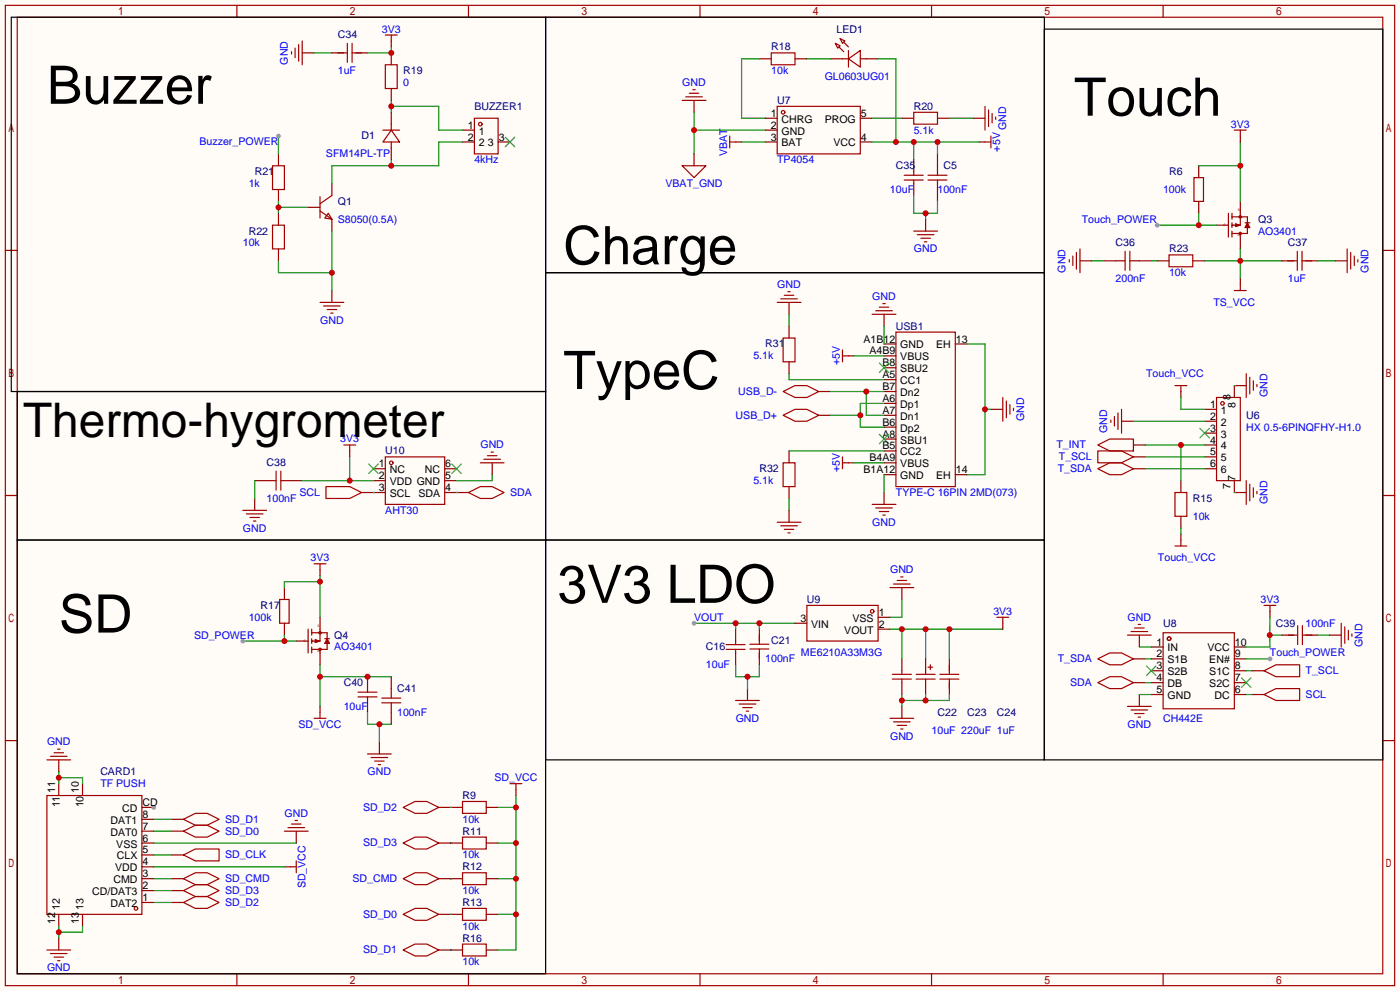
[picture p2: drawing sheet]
<svg xmlns="http://www.w3.org/2000/svg" width="299mm" height="212mm" viewBox="0 0 299 212" stroke-linecap="round" stroke-linejoin="round" font-family="sans-serif">
<path d="M0 0h299.5v211.8h-299.5z" fill="#fffcf7"/>
<g fill="none" stroke="#a10000" stroke-width=".25">
<path d="M1.1 1.1h297.2v209.6h-297.2zM3.7 3.7h292.1v204.5h-292.1zM50.7 1.1v2.6M100.2 1.1v2.6M149.7 1.1v2.6M199.3 1.1v2.6M248.8 1.1v2.6M1.1 53.5h2.6M295.8 53.5h2.5M234.8 96.4h5.1l2.5 1.3-2.5 1.2h-5.1zM1.1 105.9h2.6M69.7 104h5.1l2.5 1.3-2.5 1.3h-5.1z"/>
<path d="M100.2 105.3l2.5-1.3h2.6l2.5 1.3-2.5 1.3h-2.6zM234.8 100.2l2.6-1.3h2.5l2.5 1.3-2.5 1.3h-2.5zM295.8 105.9h2.5M1.1 158.3h2.6M234.8 140.8l2.6-1.2h2.5l2.5 1.2-2.5 1.3h-2.5zM234.8 145.9l2.6-1.2h2.5l2.5 1.2-2.5 1.3h-2.5zM270.4 148.5l2.5-1.3h5.1v2.5h-5.1zM270.4 143.4l2.5-1.3h5.1v2.6h-5.1zM295.8 158.3h2.5M10 170.1h20.4v25.4h-20.4zM50.7 208.2v2.5M100.2 208.2v2.5"/>
<path d="M149.7 208.2v2.5M199.3 208.2v2.5M248.8 208.2v2.5"/>
<circle cx="29.1" cy="194.2" r=".38"/>
</g>
<g fill="none" stroke="#870000" stroke-width=".25">
<path d="M242.4 97.7h2.6M77.3 105.3h2.6M97.7 105.3h2.5M242.4 100.2h2.6M242.4 140.8h2.6M242.4 145.9h2.6M267.8 148.5h2.6M267.8 143.4h2.6M30.4 177.7h2.5M30.4 175.1h2.5M30.4 172.6h2.5M30.4 192.9h2.5"/>
<path d="M30.4 190.4h2.5M30.4 187.8h2.5M30.4 185.3h2.5M30.4 182.8h2.5M30.4 180.2h2.5"/>
</g>
<circle cx="32.9" cy="172.6" r=".51" fill="#999"/>
<g fill="none" stroke="#870000" stroke-width=".25">
<path d="M162.4 12.6h2.6M170.1 12.6h2.5M59.6 32.9v2.5M256.4 35.4v2.6M59.6 40.5v2.6M59.6 45.6v2.5M59.6 53.2v2.6M247.5 55.8h2.6M255.1 55.8h2.6M256.4 43.1v2.5M239.9 90h2.5M252.6 102.7v2.6"/>
<path d="M252.6 110.4v2.5M60.8 125.6v2.5M60.8 133.2v2.6M12.6 167.5v2.6M17.7 167.5v2.6M36.7 177.7h2.5M36.7 175.1h2.5M93.9 172.6h5M104 172.6h2.6M12.6 195.5v2.5M17.7 195.5v2.5M36.7 192.9h2.5"/>
<path d="M36.7 190.4h2.5M36.7 187.8h2.5M36.7 182.8h2.5M93.9 180.2h5M93.9 187.8h5M93.9 195.5h5M104 180.2h2.6M104 187.8h2.6M104 195.5h2.6M93.9 203.1h5M104 203.1h2.6"/>
</g>
<g fill="none" stroke="#a10000" stroke-width=".25">
<path d="M165 11.3h5.1v2.5h-5.1zM58.3 35.4h2.5v5.1h-2.5zM255.4 38h2v5.1h-2zM58.3 48.1h2.5v5.1h-2.5zM250.1 54.5h5v2.5h-5zM237.6 89.8v.5M238.4 89v2.1M239.1 88.3v3.5M239.9 87.5v5.1M251.3 105.3h2.6v5.1h-2.6zM59.8 128.1h2v5.1h-2zM39.2 177.7l2.6-1.3h2.5l2.6 1.3-2.6 1.2h-2.5z"/>
<path d="M39.2 175.1l2.6-1.2h2.5l2.6 1.2-2.6 1.3h-2.5zM86.2 172.6l2.6-1.3h2.5l2.6 1.3-2.6 1.3h-2.5zM98.9 171.3h5.1v2.6h-5.1zM98.9 178.9h5.1v2.6h-5.1zM39.2 192.9l2.6-1.3h2.5l2.6 1.3-2.6 1.3h-2.5zM39.2 190.4l2.6-1.3h2.5l2.6 1.3-2.6 1.2h-2.5zM39.2 187.8l2.6-1.2h2.5l2.6 1.2-2.6 1.3h-2.5zM39.2 182.8l2.6-1.3h5.1v2.5h-5.1zM86.2 180.2l2.6-1.3h2.5l2.6 1.3-2.6 1.3h-2.5zM86.2 187.8l2.6-1.2h2.5l2.6 1.2-2.6 1.3h-2.5zM86.2 195.5l2.6-1.3h2.5l2.6 1.3-2.6 1.2h-2.5zM98.9 186.6h5.1v2.5h-5.1z"/>
<path d="M98.9 194.2h5.1v2.5h-5.1zM86.2 203.1l2.6-1.3h2.5l2.6 1.3-2.6 1.2h-2.5zM98.9 201.8h5.1v2.5h-5.1z"/>
</g>
<path d="M59.6 29.1v3.8M32.9 177.7h3.8M32.9 175.1h3.8M32.9 192.9h3.8M32.9 190.4h3.8M32.9 187.8h3.8M32.9 182.8h3.8" fill="none" stroke="#008700" stroke-width=".25"/>
<circle cx="59.6" cy="29.1" r=".51" fill="#999"/>
<path d="M59.6 43.1v2.5M59.6 44.3h6.3" fill="none" stroke="#008700" stroke-width=".25"/>
<circle cx="59.6" cy="44.3" r=".63" fill="#c00"/>
<path d="M64.6 11.3h2.6M71 39.2v2.6M65.9 44.3h2.6M71 46.9v2.5M71 62.1v2.5" fill="none" stroke="#870000" stroke-width=".25"/>
<path d="M62.4 11v.6M63.1 10.3v2M63.9 9.5v3.6M64.6 8.8v5M68.5 45.1l2.5 1.8M68.5 42v4.6M70.2 45.6l.8 1.3-1.5-.3zM71 41.8l-2.5 1.8M68.5 64.6h5M69.2 65.4h3.6M70 66.2h2M70.7 66.9h.5" fill="none" stroke="#a10000" stroke-width=".25"/>
<path d="M59.6 55.8v2.5h11.4M71 49.4v12.7" fill="none" stroke="#008700" stroke-width=".25"/>
<circle cx="71" cy="58.3" r=".63" fill="#c00"/>
<path d="M83.7 24v2.5M83.7 31.6v2.6" fill="none" stroke="#870000" stroke-width=".25"/>
<path d="M81.9 27.8h3.6M83.7 27.8l1.8 2.6h-3.6zM83.7 26.5v1.3M83.7 30.4v1.2" fill="none" stroke="#a10000" stroke-width=".25"/>
<path d="M83.7 34.2v1.2M98.9 30.4h-5v5h-22.9v3.8" fill="none" stroke="#008700" stroke-width=".25"/>
<circle cx="83.7" cy="35.4" r=".63" fill="#c00"/>
<g fill="none" stroke="#a10000" stroke-width=".25">
<path d="M262.8 45.6v5.1M263.5 46.4h3.3v3.5h-3.3M263.5 45.6v1.3M263.5 47.6v1M263.5 49.4v1.3M263.5 48.1h1.5M264.3 47.9l1 .2M264.3 47.9v.5M264.3 47.9l.7 .2M264.8 48.1l-.5 .3M265 48.1l-.7 .3M265.3 45.6v2.5"/>
<path d="M265.3 49.9v.8M265.3 48.1l-1 .3M266.3 47.6h1M266.8 47.6l.5 1h-1zM266.8 48.1l-.2 .5M266.8 48.1l.3 .5M266.8 48.1l-.2 .3M266.8 48.1l.3 .3M65.9 134.5v5.1M66.7 135.3h3.3v3.5h-3.3M66.7 134.5v1.3M66.7 136.5v1"/>
<path d="M66.7 138.3v1.3M66.7 137h1.5M67.4 136.8l1.1 .2M67.4 136.8v.5M67.4 136.8l.8 .2M67.9 137l-.5 .3M68.2 137l-.8 .3M68.5 134.5v2.5M68.5 138.8v.8M68.5 137l-1.1 .3M69.5 136.5h1M70 136.5l.5 1h-1z"/>
<path d="M70 137l-.3 .5M70 137l.2 .5M70 137l-.3 .3M70 137l.2 .3"/>
<circle cx="265.3" cy="49.9" r=".25"/>
<circle cx="265.3" cy="46.4" r=".25"/>
<circle cx="68.5" cy="135.3" r=".25"/>
<circle cx="68.5" cy="138.8" r=".25"/>
</g>
<path d="M260.2 48.1h2.6M265.3 43.1v2.5M265.3 50.7v2.5M63.4 137h2.5M68.5 132v2.5M68.5 139.6v2.5" fill="none" stroke="#870000" stroke-width=".25"/>
<path d="M257.7 55.8h16.5M265.3 53.2v6.4" fill="none" stroke="#008700" stroke-width=".25"/>
<circle cx="265.3" cy="55.8" r=".63" fill="#c00"/>
<path d="M148.5 133.2h21.6M157.4 133.2v1.3M162.4 133.2v1.3" fill="none" stroke="#008700" stroke-width=".25"/>
<g fill="#c00">
<circle cx="162.4" cy="133.2" r=".63"/>
<circle cx="157.4" cy="133.2" r=".63"/>
</g>
<circle cx="148.5" cy="133.2" r=".51" fill="#999"/>
<g fill="none" stroke="#a10000" stroke-width=".25">
<path d="M101.5 25.3h5.1v7.6h-5.1z"/>
<circle cx="102.7" cy="26.5" r=".38"/>
</g>
<path d="M98.9 27.8h2.6M98.9 30.4h2.6M106.6 30.4h2.5" fill="none" stroke="#870000" stroke-width=".25"/>
<path d="M108.1 29.3l2 2.1M110.1 29.3l-2 2.1" fill="none" stroke="#3c3" stroke-width=".25"/>
<path d="M256.4 35.4h8.9M265.3 30.4v12.7" fill="none" stroke="#008700" stroke-width=".25"/>
<circle cx="265.3" cy="35.4" r=".63" fill="#c00"/>
<path d="M83.7 21.5v2.5M83.7 22.7h10.2v5.1h5" fill="none" stroke="#008700" stroke-width=".25"/>
<circle cx="83.7" cy="22.7" r=".63" fill="#c00"/>
<g fill="none" stroke="#a10000" stroke-width=".25">
<path d="M82.4 7.5h2.6M83.7 7.5v1.3M264 27.8h2.6M265.3 27.8v1.3M264 62.1h2.6M265.3 60.8v1.3M73.5 95.1h2.6M74.8 95.1v1.3M251.3 82.4h2.6M252.6 82.4v1.3M260.2 85h5.1v17.7h-5.1zM251.3 116.7h2.6"/>
<path d="M252.6 115.4v1.3M67.2 120.5h2.5M68.5 120.5v1.3M270.4 129.4h2.5M271.7 129.4v1.3"/>
<circle cx="261.5" cy="86.2" r=".38"/>
</g>
<g fill="none" stroke="#870000" stroke-width=".25">
<path d="M83.7 8.8v1.2M265.3 29.1v1.3M265.3 59.6v1.2M74.8 96.4v1.3M252.6 83.7v1.3M257.7 87.5h2.5M257.7 90h2.5M257.7 92.6h2.5M257.7 95.1h2.5M257.7 97.7h2.5M264 82.4v2.6M252.6 114.2v1.2"/>
<path d="M257.7 100.2h2.5M264 102.7v2.6M68.5 121.8v1.3M271.7 130.7v1.3"/>
</g>
<path d="M256.7 91.6l2 2M258.7 91.6l-2 2" fill="none" stroke="#3c3" stroke-width=".25"/>
<path d="M242.4 90h15.3M245 95.1h12.7M252.6 85v2.5h5.1M252.6 95.1v7.6" fill="none" stroke="#008700" stroke-width=".25"/>
<circle cx="252.6" cy="95.1" r=".63" fill="#c00"/>
<g fill="none" stroke="#870000" stroke-width=".25">
<path d="M189.1 73.5h2.5M189.1 76.1h2.5M189.1 78.6h2.5M204.3 73.5h2.6M175.1 88.8h2.6M175.1 83.7h2.6M189.1 88.8h2.5M189.1 83.7h2.5M189.1 81.2h2.5M189.1 86.2h2.5M189.1 91.3h2.5M189.1 93.9h2.5"/>
<path d="M189.1 96.4h2.5M189.1 98.9h2.5M242.4 95.1h2.6M189.1 101.5h2.5M204.3 101.5h2.6"/>
</g>
<path d="M191.6 71h12.7v33h-12.7zM167.5 88.8l2.6-1.3h2.5l2.5 1.3-2.5 1.2h-2.5zM167.5 83.7l2.6-1.3h2.5l2.5 1.3-2.5 1.3h-2.5zM234.8 95.1l2.6-1.2h5v2.5h-5z" fill="none" stroke="#a10000" stroke-width=".25"/>
<path d="M188.1 77.6l2 2M190.1 77.6l-2 2M188.1 92.8l2 2.1M190.1 92.8l-2 2.1" fill="none" stroke="#3c3" stroke-width=".25"/>
<path d="M177.7 83.7h11.4M185.3 83.7v5.1h3.8" fill="none" stroke="#008700" stroke-width=".25"/>
<circle cx="185.3" cy="83.7" r=".63" fill="#c00"/>
<path d="M177.7 88.8h6.3M189.1 86.2h-5.1v5.1h5.1" fill="none" stroke="#008700" stroke-width=".25"/>
<circle cx="184" cy="88.8" r=".63" fill="#c00"/>
<g fill="none" stroke="#a10000" stroke-width=".25">
<path d="M210.7 22.7v5.1M211.5 23.5v3.6M212.2 24.3v2M213 25v.5M195.5 49.4h5M196.2 50.2h3.6M197 50.9h2M197.7 51.7h.5M228.7 55.5v.5M229.5 54.7v2.1M230.3 54v3.5M231 53.2v5.1"/>
<path d="M288.2 53.2v5.1M288.9 54v3.5M289.7 54.7v2.1M290.4 55.5v.5M166.2 64.6h5.1M167 63.9h3.6M167.5 72.3h2.6v5h-2.6zM167.8 63.1h2M168.5 62.4h.5M186.6 67.2h5M187.3 66.4h3.6M188.1 65.7h2"/>
<path d="M188.8 64.9h.6M266.6 79.9v5.1M102.7 98.9h5.1M103.5 98.2h3.6M104.3 97.4h2M105 96.6h.5M167.5 98.9h2.6v5.1h-2.6zM214.5 85v5M215.3 85.7v3.6M216 86.5v2M216.8 87.2v.6M267.3 80.6v3.6"/>
<path d="M268.1 81.4v2M268.9 82.2v.5M51.9 109.1h5.1M52.7 109.9h3.6M53.5 110.6h2M54.2 111.4h.5M166.2 111.6h5.1M167 112.4h3.6M167.8 113.2h2M168.5 113.9h.5M186.6 107.8h5M187.3 108.6h3.6"/>
<path d="M188.1 109.3h2M188.8 110.1h.6M266.6 102.7v5.1M267.3 103.5v3.6M268.1 104.3v2M268.9 105v.5"/>
</g>
<g fill="none" stroke="#870000" stroke-width=".25">
<path d="M208.2 25.3h2.5M198 46.9v2.5M231 55.8h2.6M285.6 55.8h2.6M168.8 64.6v2.6M168.8 69.7v2.6M168.8 77.3v2.6M189.1 67.2v2.5M105.3 98.9v2.6M168.8 96.4v2.5M212 87.5h2.5M264 82.4h2.6"/>
<path d="M54.5 106.6v2.5M168.8 104v2.6M168.8 109.1v2.5M189.1 105.3v2.5M264 105.3h2.6"/>
</g>
<path d="M168.8 67.2v2.5M168.8 79.9v1.3h20.3M168.8 96.4h20.3M168.8 106.6v2.5M51.9 137h11.5M60.8 135.8v1.2" fill="none" stroke="#008700" stroke-width=".25"/>
<circle cx="60.8" cy="137" r=".63" fill="#c00"/>
<circle cx="51.9" cy="137" r=".51" fill="#999"/>
<path d="M68.5 151v1.3M110.4 168.8v1.3M60.8 185.3h1.3" fill="none" stroke="#870000" stroke-width=".25"/>
<path d="M67.2 153.5h2.5M68.5 152.3v1.2M109.1 167.5h2.5M110.4 167.5v1.3M62.1 185.3h1.3M63.4 184v2.6" fill="none" stroke="#a10000" stroke-width=".25"/>
<path d="M68.5 123.1v8.9M68.5 124.3h-7.7v1.3M32.9 185.3h27.9" fill="none" stroke="#008700" stroke-width=".25"/>
<circle cx="68.5" cy="124.3" r=".63" fill="#c00"/>
<path d="M81.2 158.6v2.6M12.6 162.4v2.6M63.4 177.7v2.5M12.6 200.5v2.6" fill="none" stroke="#870000" stroke-width=".25"/>
<g fill="none" stroke="#a10000" stroke-width=".25">
<path d="M10 162.4h5.1M10.8 161.7h3.6M11.6 160.9h2M12.3 160.1h.5M60.8 177.7h5.1M61.6 176.9h3.6M62.4 176.1h2M63.1 175.4h.5M78.6 161.2h5.1M79.4 161.9h3.5M80.1 162.7h2.1M80.9 163.4h.5"/>
<path d="M10 203.1h5.1M10.8 203.8h3.6M11.6 204.6h2M12.3 205.4h.5"/>
</g>
<path d="M96.4 172.6h.1M106.6 172.6h3.8M110.4 170.1v33h-3.8M32.9 180.2h30.5M96.4 180.2h.1M96.4 195.5h.1M96.4 187.8h.1M106.6 180.2h3.8M106.6 195.5h3.8M106.6 187.8h3.8M96.4 203.1h.1" fill="none" stroke="#008700" stroke-width=".25"/>
<g fill="#c00">
<circle cx="110.4" cy="195.5" r=".63"/>
<circle cx="110.4" cy="187.8" r=".63"/>
<circle cx="110.4" cy="180.2" r=".63"/>
<circle cx="110.4" cy="172.6" r=".63"/>
</g>
<g fill="none" stroke="#a10000" stroke-width=".25">
<path d="M72.3 11.3h2M74.3 9.3v4M75.3 9.3v4M75.3 11.3h2M82.4 13.8h2.6v5.1h-2.6zM275.5 55.8h2M277.5 53.7v4.1M278.5 53.7v4.1M278.5 55.8h2M201 145.2h4.1M201 144.1h4.1M203.1 142.1v2"/>
<path d="M203.1 145.2v2"/>
</g>
<path d="M71 11.3h2.5M76.1 11.3h2.5M83.7 11.3v2.5M83.7 18.9v2.6M274.2 55.8h2.5M279.3 55.8h2.5M203.1 140.8v2.6M203.1 145.9v2.6" fill="none" stroke="#870000" stroke-width=".25"/>
<path d="M67.2 11.3h3.8M247.5 48.1h12.7M256.4 45.6v2.5" fill="none" stroke="#008700" stroke-width=".25"/>
<circle cx="256.4" cy="48.1" r=".63" fill="#c00"/>
<circle cx="247.5" cy="48.1" r=".51" fill="#999"/>
<path d="M12.6 166.2h5.1v1.3M12.6 165v2.5" fill="none" stroke="#008700" stroke-width=".25"/>
<circle cx="12.6" cy="166.2" r=".63" fill="#c00"/>
<path d="M12.6 198v2.5M17.7 198v1.3h-5.1" fill="none" stroke="#008700" stroke-width=".25"/>
<circle cx="12.6" cy="199.3" r=".63" fill="#c00"/>
<g fill="none" stroke="#a10000" stroke-width=".25">
<path d="M241.2 135.8h5.1M241.9 135h3.6M242.7 134.2h2M243.5 133.5h.5M248.8 135.3h15.2v16.2h-15.2zM286.9 133.2v5.1M287.7 134v3.5M288.4 134.7v2.1M289.2 135.5v.5M241.2 151h5.1M241.9 151.8h3.6M242.7 152.5h2"/>
<path d="M243.5 153.3h.5"/>
<circle cx="250.1" cy="136.5" r=".38"/>
</g>
<g fill="none" stroke="#870000" stroke-width=".25">
<path d="M243.7 135.8v2.5M246.3 138.3h2.5M264 138.3h2.6M284.4 135.8h2.5M243.7 148.5v2.5M246.3 140.8h2.5M246.3 143.4h2.5M246.3 145.9h2.5M246.3 148.5h2.5M264 140.8h2.6M264 143.4h2.6M264 145.9h2.6"/>
<path d="M264 148.5h2.6"/>
</g>
<path d="M245.2 142.4l2.1 2M247.3 142.4l-2.1 2M265.6 144.9l2 2M267.6 144.9l-2 2" fill="none" stroke="#3c3" stroke-width=".25"/>
<path d="M3.7 115.4h113v92.8h-113z" fill="none" stroke="#000" stroke-width=".25"/>
<path d="M245 97.7h12.7M245 100.2h12.7M243.7 138.3h2.6M271.6 135.8l.1 2.5h-5.1M271.6 135.8h2.6M271.7 132l-.1 3.8M243.7 148.5h2.6M245 145.9h1.3M245 140.8h1.3M266.6 148.5h1.2M266.6 143.4h1.2" fill="none" stroke="#008700" stroke-width=".25"/>
<circle cx="271.6" cy="135.8" r=".63" fill="#c00"/>
<path d="M266.6 140.8h5.1" fill="none" stroke="#008700" stroke-width=".25"/>
<circle cx="271.7" cy="140.8" r=".51" fill="#999"/>
<path d="M223.4 6.2h72.4v156.2h-72.4z" fill="none" stroke="#000" stroke-width=".25"/>
<path d="M206.9 73.5h3.8v28h-3.8M210.7 87.5h1.3" fill="none" stroke="#008700" stroke-width=".25"/>
<circle cx="210.7" cy="87.5" r=".63" fill="#c00"/>
<path d="M148.5 24v8.9M148.5 27.8h15.2M158.6 30.4h5.1M182.8 76.1h6.3M189.1 69.7v3.8M182.8 98.9h6.3M189.1 101.5v3.8" fill="none" stroke="#008700" stroke-width=".25"/>
<g fill="none" stroke="#870000" stroke-width=".25">
<path d="M148.5 21.5v2.5M157.4 30.4h1.2M163.7 30.4h2.5M163.7 25.3h2.5M163.7 27.8h2.5M184 30.4h2.6M184 25.3h2.6M200.5 32.9v2.5M209.4 30.4h1.3M200.5 40.5v2.6M181.5 76.1h1.3M181.5 98.9h1.3"/>
<path d="M54.5 102.7h2.5M62.1 102.7h2.5M162.4 134.5v2.5M162.4 139.5v2.6M274.2 135.8h2.6M279.3 135.8h2.5M83.7 144.7v2.5M83.7 152.3v2.5"/>
</g>
<g fill="none" stroke="#a10000" stroke-width=".25">
<path d="M147.4 19.9h2.1M148.2 19.2h.5M145.9 21.5h5.1M146.7 20.7h3.5M156.1 30.4h1.3M156.1 29.1v2.5M166.2 22.7h17.8v10.2h-17.8zM198.5 37.5h4.1M198.5 38.5h4.1M200.5 35.4v2.1M200.5 38.5v2M210.7 30.4h1.3"/>
<path d="M212 29.1v2.5M180.2 74.8v2.5M180.2 76.1h1.3M180.2 97.7v2.5M180.2 98.9h1.3M57 102.7h2.1M59.1 100.7v4.1M60.1 102.7h2M60.1 100.7v4.1M160.4 137.7h4.1M160.4 138.7h4.1M162.4 135.7v2"/>
<path d="M162.4 138.7v2.1M275.5 135.8h2.1M277.6 133.7v4.1M278.6 133.7v4.1M278.6 135.8h2M81.7 149.2h4M81.7 150.2h4M83.7 147.2v2M83.7 150.2v2.1"/>
<circle cx="167.5" cy="24" r=".38"/>
</g>
<circle cx="148.5" cy="27.8" r=".63" fill="#c00"/>
<path d="M177.7 12.6h2.5M185.3 12.6h2.5M148.5 32.9v2.5" fill="none" stroke="#870000" stroke-width=".25"/>
<path d="M178.7 9.3l1 .5-.5 .5zM179.5 10l1 1M179.7 8.3l1 .5-.5 .5zM180.2 12.6h1.3M180.5 9l1 1M181.5 12.6l2.5-1.8v3.6zM181.5 10.8v3.6M184 12.6h1.3M145.9 35.4h5.1l-2.5 2.6z" fill="none" stroke="#a10000" stroke-width=".25"/>
<path d="M162.4 12.6h-3.8v12.7h5.1M187.8 12.6h3.8v17.8M186.6 30.4h22.8M195.5 30.4v3.8M200.5 30.4v2.5" fill="none" stroke="#008700" stroke-width=".25"/>
<g fill="#c00">
<circle cx="191.6" cy="30.4" r=".63"/>
<circle cx="195.5" cy="30.4" r=".63"/>
<circle cx="200.5" cy="30.4" r=".63"/>
</g>
<g fill="none" stroke="#a10000" stroke-width=".25">
<path d="M193.4 38.5h4.1M193.4 37.5h4.1M195.5 24h5v2.5h-5zM195.5 36.7v.8M195.5 38.5v.7M155.3 138.8h4.1M155.3 137.8h4.1M157.4 137v.8M157.4 138.8v.8M76.6 149h4M76.6 148h4M78.6 147.2v.8"/>
<path d="M78.6 149v.7M190.9 145.2h4M190.9 144.1h4M192.9 143.4v.7M192.9 145.2v.7"/>
</g>
<path d="M192.9 25.3h2.6M195.5 34.2v2.5M195.5 39.2v2.6M200.5 25.3h2.6M157.4 134.5v2.5M157.4 139.6v2.5M78.6 144.7v2.5M78.6 149.7v2.6M192.9 140.8v2.6M192.9 145.9v2.6" fill="none" stroke="#870000" stroke-width=".25"/>
<path d="M186.6 25.3h6.3M203.1 25.3h5.1M195.5 41.8v3.8h5v-2.5M198 45.6v1.3" fill="none" stroke="#008700" stroke-width=".25"/>
<circle cx="198" cy="45.6" r=".63" fill="#c00"/>
<path d="M172.6 12.6h5.1M233.6 55.8h2.5M246.3 55.8h1.2M281.8 55.8h3.8M264 82.4h.1M252.6 112.9v1.3M264 105.3h.1M68.5 144.7h15.2M68.5 142.1v8.9" fill="none" stroke="#008700" stroke-width=".25"/>
<path d="M238.6 55.8h2.1M240.7 53.7v4.1M241.7 55.8h2M241.7 53.7v4.1" fill="none" stroke="#a10000" stroke-width=".25"/>
<path d="M236.1 55.8h2.5M243.7 55.8h2.6" fill="none" stroke="#870000" stroke-width=".25"/>
<g fill="#c00">
<circle cx="68.5" cy="144.7" r=".63"/>
<circle cx="78.6" cy="144.7" r=".63"/>
</g>
<path d="M78.6 152.3v2.5h5.1M81.2 154.8v3.8" fill="none" stroke="#008700" stroke-width=".25"/>
<circle cx="81.2" cy="154.8" r=".63" fill="#c00"/>
<path d="M170.1 133.2h2.5M187.8 132h2.6M187.8 134.5h2.6M192.9 125.6v2.5M159.9 147.2v2.5M192.9 151v2.5" fill="none" stroke="#870000" stroke-width=".25"/>
<g fill="none" stroke="#a10000" stroke-width=".25">
<path d="M172.6 129.4h15.2v7.6h-15.2zM190.4 125.6h5.1M191.1 124.8h3.6M191.9 124.1h2M192.7 123.3h.5M157.4 149.7h5M158.1 150.5h3.6M158.9 151.3h2M159.6 152h.5M190.4 153.5h5.1M191.1 154.3h3.6M191.9 155.1h2"/>
<path d="M192.7 155.8h.5"/>
<circle cx="186.6" cy="130.7" r=".38"/>
</g>
<path d="M192.9 128.1v3.9h-2.5M159.9 144.7v2.5M162.4 142.1v2.6h-5v-2.6" fill="none" stroke="#008700" stroke-width=".25"/>
<circle cx="159.9" cy="144.7" r=".63" fill="#c00"/>
<path d="M190.4 134.5h24.1M192.9 134.5v6.3M198 134.5v6.3M203.1 134.5v6.3" fill="none" stroke="#008700" stroke-width=".25"/>
<g fill="#c00">
<circle cx="203.1" cy="134.5" r=".63"/>
<circle cx="198" cy="134.5" r=".63"/>
<circle cx="192.9" cy="134.5" r=".63"/>
</g>
<path d="M196 144.1h4M196 145.2h4M198 143.4v.7M198 145.2v.7M198.5 142.6h1M199 142.1v1" fill="none" stroke="#a10000" stroke-width=".25"/>
<path d="M198 140.8v2.6M198 145.9v2.6" fill="none" stroke="#870000" stroke-width=".25"/>
<path d="M192.9 148.5v2.5M198 148.5v1.2M203.1 148.5v1.2h-10.2" fill="none" stroke="#008700" stroke-width=".25"/>
<g fill="#c00">
<circle cx="198" cy="149.7" r=".63"/>
<circle cx="192.9" cy="149.7" r=".63"/>
</g>
<path d="M214.5 133.2v1.3" fill="none" stroke="#870000" stroke-width=".25"/>
<path d="M213.2 132h2.6M214.5 132v1.2" fill="none" stroke="#a10000" stroke-width=".25"/>
<path d="M83.7 10v1.3h-5.1M281.8 135.8h2.6" fill="none" stroke="#008700" stroke-width=".25"/>
<circle cx="83.7" cy="11.3" r=".63" fill="#c00"/>
<path d="M79.9 100.2h2.5M79.9 102.7h2.5M79.9 105.3h2.5M95.1 100.2h2.6M95.1 102.7h2.6M95.1 105.3h2.6" fill="none" stroke="#870000" stroke-width=".25"/>
<path d="M78.9 99.2l2 2M80.9 99.2l-2 2M96.6 99.2l2.1 2M98.7 99.2l-2.1 2" fill="none" stroke="#3c3" stroke-width=".25"/>
<g fill="none" stroke="#a10000" stroke-width=".25">
<path d="M82.4 97.7h12.7v10.1h-12.7z"/>
<circle cx="83.7" cy="98.9" r=".38"/>
</g>
<path d="M74.8 97.7v5M64.6 102.7h15.3M105.3 101.5v1.2h-7.6" fill="none" stroke="#008700" stroke-width=".25"/>
<circle cx="74.8" cy="102.7" r=".63" fill="#c00"/>
<path d="M54.5 102.7v3.9M79.9 105.3h.1M97.7 105.3h.1" fill="none" stroke="#008700" stroke-width=".25"/>
<path d="M2.4 3.7h114.3v80h-114.3zM116.7 3.7h106.7v54.6h-106.7zM116.7 58.3h106.7v57.1h-106.7zM3.7 83.7h113v31.7h-113zM116.7 115.4h106.7v47h-106.7z" fill="none" stroke="#000" stroke-width=".25"/>
<g font-size="11.3">
<text x="10" y="22.2">Buzzer</text>
<text x="229.7" y="24.7">Touch</text>
<text x="120.5" y="56.5">Charge</text>
<text x="120.5" y="83.1">TypeC</text>
<text x="119.3" y="128.9">3V3 LDO</text>
<text x="12.6" y="135.2">SD</text>
</g>
<text font-size="10.2" x="5" y="93.3">Thermo-hygrometer</text>
<g font-size="2.3" fill="#000080">
<text x="72.3" y="8.2">C34</text>
<text x="165" y="10.8">R18</text>
<text x="178.9" y="6.9">LED1</text>
<text x="86.2" y="15.8">R19</text>
<text x="101.5" y="23.5">BUZZER1</text>
<text x="166.2" y="22.2">U7</text>
<text x="195.5" y="23.5">R20</text>
<text x="77.3" y="29.8">D1</text>
<text x="54.5" y="37.4">R21</text>
<text x="191.6" y="36.2">C35</text>
<text x="201.8" y="36.2">C5</text>
<text x="250.1" y="37.4">R6</text>
<text x="72.3" y="43.8">Q1</text>
<text x="269.1" y="47.6">Q3</text>
<text x="53.2" y="50.1">R22</text>
<text x="238.6" y="52.7">C36</text>
<text x="250.1" y="53.9">R23</text>
<text x="275.5" y="52.7">C37</text>
<text x="191.6" y="70.4">USB1</text>
<text x="163.7" y="74.3">R31</text>
<text x="266.6" y="89.5">U6</text>
<text x="57" y="99.7">C38</text>
<text x="82.4" y="97.1">U10</text>
<text x="162.4" y="100.9">R32</text>
<text x="255.1" y="107.3">R15</text>
<text x="55.8" y="130.1">R17</text>
<text x="172.6" y="128.9">U9</text>
<text x="71.5" y="136.5">Q4</text>
<text x="165" y="137.8">C21</text>
<text x="248.8" y="133.9">U8</text>
<text x="272.9" y="133.9">C39</text>
<text x="151" y="139">C16</text>
<text x="73.5" y="146.6">C40</text>
<text x="85" y="147.9">C41</text>
<text x="200.5" y="153">C22</text>
<text x="206.9" y="153">C23</text>
<text x="213.2" y="153">C24</text>
<text x="21.5" y="165.7">CARD1</text>
<text x="98.9" y="170.8">R9</text>
<text x="98.9" y="178.4">R11</text>
<text x="98.9" y="186">R12</text>
<text x="98.9" y="193.6">R13</text>
<text x="98.9" y="201.3">R16</text>
</g>
<g font-size="2.3" fill="#00f">
<text x="81.7" y="6.9">3V3</text>
<text x="61.6" y="13.8" transform="rotate(-90 61.6 13.8)">GND</text>
<text x="72.3" y="15.8">1uF</text>
<text x="165" y="15.8">10k</text>
<text x="176.4" y="17.1">GL0603UG01</text>
<text x="86.2" y="18.4">0</text>
<text x="145.9" y="18.4">GND</text>
<text x="195.5" y="28.5">5.1k</text>
<text x="215.2" y="27.8" transform="rotate(-90 215.2 27.8)">GND</text>
<text x="263.3" y="27.3">3V3</text>
<text x="42.7" y="31.1">Buzzer_POWER</text>
<text x="69.7" y="33.6">SFM14PL-TP</text>
<text x="101.5" y="34.9">4kHz</text>
<text x="155.5" y="33.3" transform="rotate(-90 155.5 33.3)">VBAT</text>
<text x="166.2" y="34.9">TP4054</text>
<text x="214" y="32.4" transform="rotate(-90 214 32.4)">+5V</text>
<text x="53.2" y="40">1k</text>
<text x="142.3" y="40">VBAT_GND</text>
<text x="190.4" y="41.2">10uF</text>
<text x="200.5" y="41.2">100nF</text>
<text x="248.8" y="41.2">100k</text>
<text x="72.3" y="47.6">S8050(0.5A)</text>
<text x="231.4" y="47.6">Touch_POWER</text>
<text x="51.9" y="52.7">10k</text>
<text x="195.5" y="53.9">GND</text>
<text x="269.1" y="50.1">AO3401</text>
<text x="227.9" y="58.3" transform="rotate(-90 227.9 58.3)">GND</text>
<text x="250.1" y="59">10k</text>
<text x="292.7" y="58.3" transform="rotate(-90 292.7 58.3)">GND</text>
<text x="166.3" y="61.6">GND</text>
<text x="186.6" y="64.1">GND</text>
<text x="238.6" y="60.3">200nF</text>
<text x="259.6" y="65.4">TS_VCC</text>
<text x="275.5" y="60.3">1uF</text>
<text x="68.5" y="69.2">GND</text>
<text x="161.2" y="76.8">5.1k</text>
<text x="179.7" y="78.1" transform="rotate(-90 179.7 78.1)">+5V</text>
<text x="245.2" y="80.6">Touch_VCC</text>
<text x="157.4" y="89.5">USB_D+</text>
<text x="157.9" y="84.4">USB_D-</text>
<text x="271.1" y="84.9" transform="rotate(-90 271.1 84.9)">GND</text>
<text x="72.8" y="94.6">3V3</text>
<text x="102.8" y="95.8">GND</text>
<text x="219" y="90" transform="rotate(-90 219 90)">GND</text>
<text x="226" y="95.8">T_INT</text>
<text x="236.8" y="92.6" transform="rotate(-90 236.8 92.6)">GND</text>
<text x="266.6" y="92">HX 0.5-6PINQFHY-H1.0</text>
<text x="179.7" y="101" transform="rotate(-90 179.7 101)">+5V</text>
<text x="226.2" y="100.9">T_SDA</text>
<text x="226.5" y="98.4">T_SCL</text>
<text x="57" y="107.3">100nF</text>
<text x="64" y="106">SCL</text>
<text x="109.1" y="106">SDA</text>
<text x="161.2" y="103.5">5.1k</text>
<text x="191.6" y="106">TYPE-C 16PIN 2MD(073)</text>
<text x="271.1" y="107.8" transform="rotate(-90 271.1 107.8)">GND</text>
<text x="52" y="113.6">GND</text>
<text x="82.4" y="109.8">AHT30</text>
<text x="186.6" y="112.4">GND</text>
<text x="255.1" y="111.1">10k</text>
<text x="66.4" y="120">3V3</text>
<text x="247.7" y="120">Touch_VCC</text>
<text x="190.4" y="122.5">GND</text>
<text x="212.5" y="131.4">3V3</text>
<text x="269.6" y="128.9">3V3</text>
<text x="41.5" y="136.5">SD_POWER</text>
<text x="53.2" y="132.7">100k</text>
<text x="148.5" y="132.7">VOUT</text>
<text x="241.2" y="132.7">GND</text>
<text x="279.3" y="133.9">100nF</text>
<text x="71.5" y="139">AO3401</text>
<text x="151" y="142.8">10uF</text>
<text x="163.7" y="141.6">100nF</text>
<text x="171.3" y="140.3">ME6210A33M3G</text>
<text x="226.2" y="141.6">T_SDA</text>
<text x="271.7" y="140.3">Touch_POWER</text>
<text x="291.4" y="138.3" transform="rotate(-90 291.4 138.3)">GND</text>
<text x="228.9" y="146.6">SDA</text>
<text x="279.3" y="149.2">SCL</text>
<text x="279.3" y="144.1">T_SCL</text>
<text x="63.9" y="155.5">SD_VCC</text>
<text x="73.5" y="151.7">10uF</text>
<text x="85" y="153">100nF</text>
<text x="157.4" y="154.3">GND</text>
<text x="241.2" y="155.5">GND</text>
<text x="248.8" y="154.3">CH442E</text>
<text x="10.1" y="159.3">GND</text>
<text x="190.4" y="158.1">GND</text>
<text x="199.3" y="156.8">10uF 220uF 1uF</text>
<text x="78.6" y="165.7">GND</text>
<text x="105.8" y="167">SD_VCC</text>
<text x="21.5" y="168.2">TF PUSH</text>
<text x="77.7" y="173.3">SD_D2</text>
<text x="48.1" y="178.4">SD_D0</text>
<text x="48.1" y="175.9">SD_D1</text>
<text x="60.9" y="174.6">GND</text>
<text x="98.9" y="175.9">10k</text>
<text x="48.1" y="183.5">SD_CLK</text>
<text x="77.7" y="180.9">SD_D3</text>
<text x="98.9" y="183.5">10k</text>
<text x="48.1" y="191.1">SD_D3</text>
<text x="48.1" y="188.6">SD_CMD</text>
<text x="65.4" y="189.9" transform="rotate(-90 65.4 189.9)">SD_VCC</text>
<text x="75.4" y="188.6">SD_CMD</text>
<text x="98.9" y="191.1">10k</text>
<text x="48.1" y="193.6">SD_D2</text>
<text x="77.7" y="196.2">SD_D0</text>
<text x="77.7" y="203.8">SD_D1</text>
<text x="98.9" y="198.7">10k</text>
<text x="10.1" y="207.6">GND</text>
<text x="98.9" y="206.3">10k</text>
</g>
<g font-size="2.3">
<text x="100.1" y="27.5">1</text>
<text x="102.4" y="28.8">1</text>
<text x="164.9" y="25">1</text>
<text x="164.9" y="27.5">2</text>
<text x="167.2" y="26.2">CHRG</text>
<text x="167.2" y="28.8">GND</text>
<text x="176.4" y="26.2">PROG</text>
<text x="184.1" y="25">5</text>
<text x="100.1" y="30">2</text>
<text x="102.4" y="31.3">2</text>
<text x="104.4" y="31.3">3</text>
<text x="106.7" y="30">3</text>
<text x="164.9" y="30">3</text>
<text x="167.2" y="31.3">BAT</text>
<text x="178.3" y="31.3">VCC</text>
<text x="184.1" y="30">4</text>
<text x="184.7" y="73.2">A1B12</text>
<text x="186" y="75.8">A4B9</text>
<text x="192.6" y="74.5">GND</text>
<text x="192.6" y="77">VBUS</text>
<text x="200.3" y="74.5">EH</text>
<text x="204.5" y="73.2">13</text>
<text x="188.7" y="78.3">B8</text>
<text x="188.7" y="80.8">A5</text>
<text x="188.7" y="83.4">B7</text>
<text x="192.6" y="79.6">SBU2</text>
<text x="192.6" y="82.1">CC1</text>
<text x="188.7" y="85.9">A6</text>
<text x="188.7" y="88.5">A7</text>
<text x="192.6" y="84.7">Dn2</text>
<text x="192.6" y="87.2">Dp1</text>
<text x="192.6" y="89.7">Dn1</text>
<text x="258.8" y="87.2">1</text>
<text x="258.8" y="89.7">2</text>
<text x="261.2" y="88.5">1</text>
<text x="263.2" y="85.4" transform="rotate(-90 263.2 85.4)">8</text>
<text x="264.3" y="87.2" transform="rotate(-90 264.3 87.2)">8</text>
<text x="188.7" y="91">B6</text>
<text x="188.7" y="93.5">A8</text>
<text x="192.6" y="92.3">Dp2</text>
<text x="192.6" y="94.8">SBU1</text>
<text x="258.8" y="92.3">3</text>
<text x="258.8" y="94.8">4</text>
<text x="261.2" y="91">2</text>
<text x="261.2" y="93.5">3</text>
<text x="81" y="99.9">1</text>
<text x="83.4" y="101.2">NC</text>
<text x="90.9" y="101.2">NC</text>
<text x="95.2" y="99.9">6</text>
<text x="184.7" y="101.2">B1A12</text>
<text x="186" y="98.6">B4A9</text>
<text x="188.7" y="96.1">B5</text>
<text x="192.6" y="97.4">CC2</text>
<text x="192.6" y="99.9">VBUS</text>
<text x="204.5" y="101.2">14</text>
<text x="258.8" y="97.4">5</text>
<text x="258.8" y="99.9">6</text>
<text x="261.2" y="96.1">4</text>
<text x="261.2" y="98.6">5</text>
<text x="261.2" y="101.2">6</text>
<text x="81" y="105">3</text>
<text x="81" y="102.4">2</text>
<text x="83.4" y="106.2">SCL</text>
<text x="83.4" y="103.7">VDD GND</text>
<text x="89.5" y="106.2">SDA</text>
<text x="95.2" y="102.4">5</text>
<text x="95.2" y="105">4</text>
<text x="192.6" y="102.4">GND</text>
<text x="200.3" y="102.4">EH</text>
<text x="263.2" y="104.5" transform="rotate(-90 263.2 104.5)">7</text>
<text x="264.3" y="102.7" transform="rotate(-90 264.3 102.7)">7</text>
<text x="188" y="131.6">1</text>
<text x="171.2" y="132.9">3</text>
<text x="173.5" y="134.2">VIN</text>
<text x="180.6" y="135.5">VOUT</text>
<text x="182.4" y="132.9">VSS</text>
<text x="188" y="134.2">2</text>
<text x="247.4" y="138">1</text>
<text x="264.2" y="138">10</text>
<text x="247.4" y="140.5">2</text>
<text x="247.4" y="143.1">3</text>
<text x="249.7" y="139.3">IN</text>
<text x="249.7" y="141.8">S1B</text>
<text x="258.3" y="139.3">VCC</text>
<text x="258.7" y="141.8">EN#</text>
<text x="264.2" y="143.1">8</text>
<text x="264.2" y="140.5">9</text>
<text x="247.4" y="145.6">4</text>
<text x="247.4" y="148.2">5</text>
<text x="249.7" y="144.3">S2B</text>
<text x="249.7" y="146.9">DB</text>
<text x="249.7" y="149.4">GND</text>
<text x="258.7" y="146.9">S2C</text>
<text x="258.7" y="144.3">S1C</text>
<text x="259.8" y="149.4">DC</text>
<text x="264.2" y="148.2">6</text>
<text x="264.2" y="145.6">7</text>
<text x="11.8" y="169.6" transform="rotate(-90 11.8 169.6)">11</text>
<text x="12.8" y="172.6" transform="rotate(-90 12.8 172.6)">11</text>
<text x="16.9" y="169.6" transform="rotate(-90 16.9 169.6)">10</text>
<text x="17.9" y="172.6" transform="rotate(-90 17.9 172.6)">10</text>
<text x="26.1" y="173.6">CD</text>
<text x="30.5" y="172.3">CD</text>
<text x="23.6" y="178.6">DAT0</text>
<text x="23.6" y="176.1">DAT1</text>
<text x="30.5" y="179.9">6</text>
<text x="30.5" y="177.4">7</text>
<text x="30.5" y="174.8">8</text>
<text x="24.9" y="181.2">VSS</text>
<text x="25" y="183.7">CLX</text>
<text x="30.5" y="185">4</text>
<text x="30.5" y="182.4">5</text>
<text x="19.7" y="191.3">CD/DAT3</text>
<text x="24.2" y="188.8">CMD</text>
<text x="24.6" y="186.3">VDD</text>
<text x="30.5" y="190.1">2</text>
<text x="30.5" y="187.5">3</text>
<text x="11.8" y="197.5" transform="rotate(-90 11.8 197.5)">12</text>
<text x="12.8" y="194.5" transform="rotate(-90 12.8 194.5)">12</text>
<text x="16.9" y="197.5" transform="rotate(-90 16.9 197.5)">13</text>
<text x="17.9" y="194.5" transform="rotate(-90 17.9 194.5)">13</text>
<text x="23.6" y="193.9">DAT2</text>
<text x="30.5" y="192.6">1</text>
</g>
<g font-size=".7" fill="#a00000">
<text x="264.8" y="45.2">S</text>
<text x="261.7" y="48.2">G</text>
<text x="264.8" y="50.5">D</text>
<text x="64.9" y="137.1">G</text>
<text x="67.9" y="134.1">S</text>
<text x="67.9" y="139.4">D</text>
</g>
</svg>
